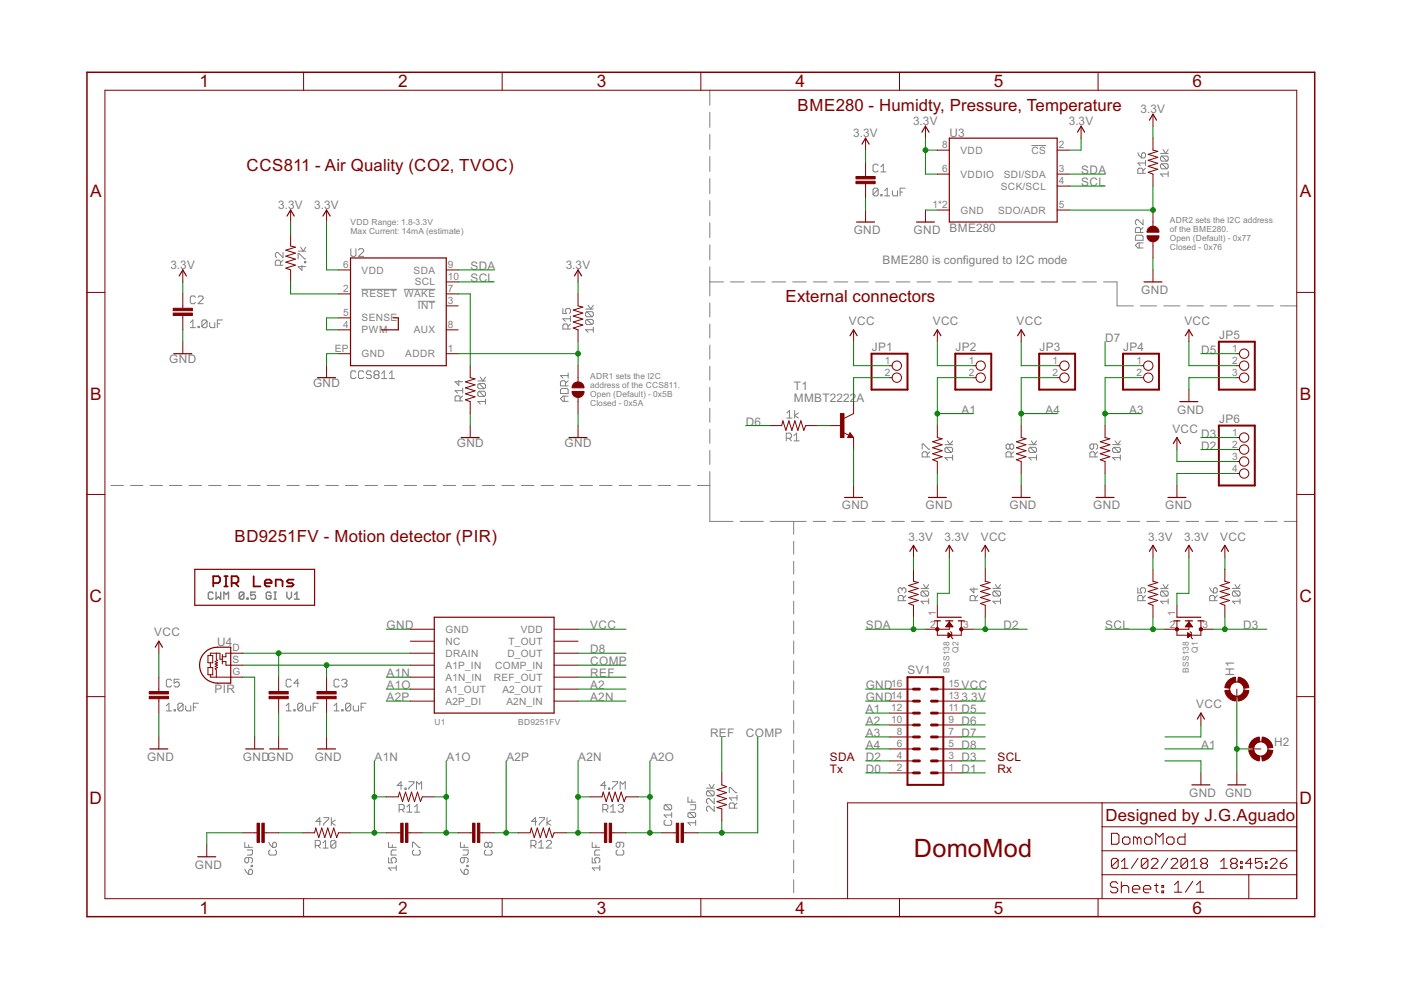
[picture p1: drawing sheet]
<svg xmlns="http://www.w3.org/2000/svg" width="297mm" height="210mm" viewBox="0 0 297 210" stroke-linecap="round" stroke-linejoin="round" font-family="sans-serif">
<g fill="none" stroke="#808080" stroke-width=".21">
<path d="M150.5 19.1v3.2M150.5 23.8v3.2M150.5 28.5v3.2M150.5 33.2v3.2M150.5 37.9v3.1M186.2 35.1l-.3-.3h-.5l-.3 .3v1.1l.3 .2h.5l.3-.2M186.8 36.4h1M186.8 35.4l.5-.6v1.6M191.9 39.9h-1.1v1.6M218.7 30.9h3.1M241.2 32.4l.3 .5 .5 .6M242 32.7l.3-.3h.3l.3 .3v.5l-.3 .3h-.6z"/>
<path d="M242.3 36.7v-.8l-.3-.2h-.5l-.3 .2v.8h1.7M242.9 35.7l-.6 .5M242.9 34.6h-1.7l.6 .5M242.9 34v1.1M246.1 32.5h1.6M246.3 33.1h1.1l.3 .2v.6l-.3 .3M246.3 34.7h1.1l.3 .3v.5l-.3 .3M246.3 34.7l-.2 .3v.5l.2 .3h1.1M246.3 33.1l-.2 .2v.6l.2 .3h1.1M246.3 34.7l1.1 1.1M246.3 33.1l1.1 1.1M246.6 31.7l.5 .8 .6-.8"/>
<path d="M247.7 36.9h-1.6l.5 .5M247.7 36.3v1.1M59.5 56.2v-.8l-.3-.2h-.5l-.3 .2v.8h1.6M60 53.5v1.1l-1.1-1.1h-.2l-.3 .3v.5l.3 .3M60 55.2l-.5 .5M63.2 54.9v-1.1h.3l1.1 1.1h.2M63.2 53.3h1.6M63.8 52.4l.5 .9 .5-.9M64 56.3v1l-.8-.8h1.6M64.6 55.4h.2v.3h-.2zM74.4 52.7v1.4l.3 .3h.5l.3-.3v-1.4M76 53l.3-.3h.5l.3 .3v.3l-1.1 1.1h1.1"/>
<path d="M150.5 42.5v3.2M150.5 47.2v3.2M150.5 51.9v3.2M150.5 56.6v6.1M150.5 59.8h2.9M154.9 59.8h2.9M159.3 59.8h2.9M163.7 59.8h2.9M168.1 59.8h2.9M172.4 59.8h2.9M176.8 59.8h2.9M181.2 59.8h2.9"/>
<path d="M185.6 59.8h2.9M186.2 40.2l-.3-.3h-.5l-.3 .3v1.1M186.2 40.2v1.1l-.3 .2h-.5l-.3-.2M186.2 40.2l-1.1 1.1M186.8 41.3h.2v.2h-.2zM187.6 41.5h1M187.6 40.4l.5-.5v1.6M189.2 40.4v.9l.3 .2h.8v-1.1M190 59.8h2.9M190.8 40.7h.6M194.4 59.8h2.9M198.8 59.8h2.9"/>
<path d="M203.2 59.8h2.9M207.6 59.8h2.9M212 59.8h2.9M216.4 59.8h2.9M220.8 59.8h2.9M225.2 59.8h2.8M229.6 59.8h2.9M234 59.8h2.8v5.1h3.5M240.7 50.1l.3-.2h1.1l.3 .2v.8h-1.7zM241.5 51.5v1.1M241.8 49.3v-.8l-.3-.3h-.5l-.3 .3v.8h1.7M242.4 46.6v1.1l-1.1-1.1h-.3l-.3 .3v.5l.3 .3"/>
<path d="M242.4 51.5h-1.1l-.6 .5 .6 .6h1.1M242.4 48.2l-.6 .6M40.3 68.4l.6-.6v1.7M40.3 69.5h1.1M41.4 63l-.2-.2h-.6l-.3 .2v1.1l.3 .3h.6l.2-.3M42 69.2h.3v.3h-.3zM42 63l.3-.2h.5l.3 .2v.3l-1.1 1.1h1.1M43.9 68.1v1.1l-.3 .3h-.5l-.3-.3M43.9 68.1l-.3-.3h-.5l-.3 .3v1.1M43.9 68.1l-1.1 1.1M44.4 68.4v.8l.3 .3h.8v-1.1M46.1 68.6h.5"/>
<path d="M47.2 67.8h-1.1v1.7M75.5 78.9l-.3-.3h-.5l-.3 .3v1.1l.3 .3h.5l.3-.3M76.6 61.3h7.6M77.1 78.9l-.3-.3h-.5l-.3 .3v1.1l.3 .3h.5l.3-.3M78.7 78.9l-.2-.3h-.6l-.2 .3v.3l.2 .2h.6l.2 .3v.3l-.2 .3h-.6l-.2-.3M79.6 79.4l-.3-.2v-.3l.3-.3h.5l.3 .3v.3l-.3 .2M79.6 79.4l-.3 .3v.3l.3 .3h.5l.3-.3v-.3l-.3-.3M79.6 79.4h.5M80.9 79.2l.6-.6v1.7M82.6 79.2l.5-.6v1.7M85.6 61.3h6.7M88.6 63.9h3.7"/>
<path d="M101.8 80l.6 .8 .5-.8M119.3 65.4v1.1h.8l-.2-.5v-.3l.2-.3h.6l.3 .3v.5l-.3 .3M120.4 69.8v-.8l-.3-.3h-.5l-.3 .3v.8h1.7M120.5 79.1v1.1M120.5 79.6h-1.7l.6 .6M121 68.7l-.6 .5M121 67.6h-1.7l.6 .5M121 67v1.1M124.2 65.5h1.6M124.4 66.1h1.1l.3 .3v.5l-.3 .3M124.4 67.7h1.1l.3 .3v.5l-.3 .3M124.4 67.7l-.2 .3v.5l.2 .3h1.1"/>
<path d="M124.4 66.1l-.2 .3v.5l.2 .3h1.1M124.4 67.7l1.1 1.1M124.4 66.1l1.1 1.1M124.7 64.7l.5 .8 .6-.8M125.8 69.9h-1.6l.5 .5M125.8 69.4v1M150.5 64.2v3M150.5 68.7v3M150.5 73.2v2.9M150.5 77.6v3M241.8 64.9h3.4M246.7 64.9h3.5"/>
<path d="M251.7 64.9h3.4M256.6 64.9h3.5M261.6 64.9h3.4M266.5 64.9h3.5M271.5 64.9h3.4M80.9 80.3h1.1M82.6 80.3h1.1M97.3 80.6v1.1l-.8-.8h1.6M97.6 85v-.8l-.3-.3h-.5l-.3 .3v.8h1.6M98.1 83.9l-.5 .6M98.1 82.8h-1.6l.5 .6M98.1 82.3v1.1"/>
<path d="M101.3 80.8h1.6M101.6 81.3h1.1l.2 .3v.5l-.2 .3M101.6 83h1.1l.2 .2v.6l-.2 .3M101.6 83l-.3 .2v.6l.3 .3h1.1M101.6 81.3l-.3 .3v.5l.3 .3h1.1M101.6 83l1.1 1.1M101.6 81.3l1.1 1.1M102.9 85.1h-1.6l.5 .6M102.9 84.6v1.1M119.1 82.4h1.1l.3 .2v.8h-1.7v-.8zM119.6 84v1.1M119.9 81.8v-.8l-.3-.3h-.5l-.3 .3v.8h1.7"/>
<path d="M120.5 84h-1.1l-.6 .5 .6 .6h1.1M120.5 80.7l-.6 .6M150.5 100v10.6h4.9M150.5 82.1v3M150.5 86.6v2.9M150.5 91v3M150.5 95.5v3M166.7 92.9h.8l.3-.3v-.5l-.3-.3h-.8v1.7M166.8 87.5l.6-.5v1.6M166.8 88.6h1.1M167.3 92.9l.5 .6M168.3 92.4l.6-.6v1.7"/>
<path d="M168.3 93.5h1.1M168.5 87v1.6M169.3 87.5l-.8 .6 .8 .5M195.5 95.2v-1.1h.3l1.1 1.1h.2M196.6 96.9v-.8l-.3-.3h-.5l-.3 .3v.8h1.6M197.1 95.8l-.5 .5M200.3 94.3h1.7M200.6 94.8h1.1l.3 .3v.6l-.3 .2M200.6 94.8l-.3 .3v.6l.3 .2h1.1M200.6 94.8l1.1 1.1M200.9 93.5l.5 .8 .6-.8M202 97h-1.7l.6 .6"/>
<path d="M202 96.5v1.1M214.1 94.4l-.3-.3h-.2l-.3 .3v.6l.3 .2h.2l.3-.2M214.1 94.4l.3-.3h.3l.2 .3v.6l-.2 .2h-.3l-.3-.2M214.1 94.4v.6M214.4 96.9v-.8l-.3-.3h-.5l-.3 .3v.8h1.6M214.9 95.8l-.5 .5M218.1 94.3h1.7M218.4 94.8l-.3 .3v.6l.3 .2h1.1M218.4 94.8h1.1l.3 .3v.6l-.3 .2M218.4 94.8l1.1 1.1M218.7 93.5l.5 .8 .6-.8M219.8 97h-1.7l.6 .6"/>
<path d="M219.8 96.5v1.1M231.9 94.1v.9l-.3 .2h-.2l-.3-.2v-.6l.3-.3h1l.3 .3v.6l-.3 .2M232.2 96.9v-.8l-.3-.3h-.5l-.3 .3v.8h1.6M232.7 95.8l-.5 .5M235.9 94.3h1.6M236.2 94.8l-.3 .3v.6l.3 .2h1.1M236.2 94.8h1.1l.2 .3v.6l-.2 .2M236.2 94.8l1.1 1.1M236.4 93.5l.6 .8 .5-.8M237.5 97h-1.6l.5 .6M237.5 96.5v1.1M23.5 102.9h2.7"/>
<path d="M27.7 102.9h2.6M31.8 102.9h2.7M35.9 102.9h2.7M40.1 102.9h2.6M44.2 102.9h2.7M48.4 102.9h2.6M52.5 102.9h2.7M56.7 102.9h2.6M60.8 102.9h2.7M65 102.9h2.6M69.1 102.9h2.7M73.3 102.9h2.6"/>
<path d="M77.4 102.9h2.6M81.5 102.9h2.7M85.7 102.9h2.6M89.8 102.9h2.7M94 102.9h2.6M98.1 102.9h2.7M102.3 102.9h2.6M106.4 102.9h2.7M110.6 102.9h2.6M114.7 102.9h2.6M118.8 102.9h2.7M123 102.9h2.6"/>
<path d="M127.1 102.9h2.7M131.3 102.9h2.6M135.4 102.9h2.7M139.6 102.9h2.6M143.7 102.9h2.6M147.8 102.9h2.7M156.9 110.6h4.9M163.3 110.6h7.6M168.3 110.6v2.7M168.3 114.8v2.7M168.3 119v2.7M172.4 110.6h2.7"/>
<path d="M176.6 110.6h2.7M180.7 110.6h2.7M184.9 110.6h2.7M189.1 110.6h2.6M193.2 110.6h2.7M197.4 110.6h2.6M201.5 110.6h2.7M205.7 110.6h2.7M209.9 110.6h2.6M214 110.6h2.7M218.2 110.6h2.7M222.4 110.6h2.6"/>
<path d="M226.5 110.6h2.7M230.7 110.6h2.6M234.8 110.6h2.7M239 110.6h2.7M243.1 110.6h2.7M247.3 110.6h2.7M251.5 110.6h2.6M255.6 110.6h2.7M259.8 110.6h2.6M263.9 110.6h2.7M268.1 110.6h2.7M272.3 110.6h2.6"/>
<path d="M168.3 123.2v2.7M168.3 127.4v2.8M168.3 131.7v2.7M168.3 135.9v2.7M191.3 124.9l-.3-.3h-.3l-.3 .3v.5l.3 .3M191.3 124.9l.2-.3h.3l.3 .3v.5l-.3 .3M191.3 124.9v.3M191.5 127.4v-.9l-.2-.2h-.6l-.3 .2v.9h1.7M192.1 126.3l-.6 .5M195.3 124.8h1.6M195.5 125.3h1.1l.3 .3v.5l-.3 .3M195.5 125.3l-.2 .3v.5l.2 .3h1.1"/>
<path d="M195.5 125.3l1.1 1.1M195.8 124l.5 .8 .6-.8M196.9 127.5h-1.6l.5 .5M196.9 127v1M206.5 124.6v1.1l-.8-.8h1.6M206.8 127.4v-.9l-.3-.2h-.5l-.3 .2v.9h1.6M207.3 126.3l-.5 .5M210.5 124.8h1.6M210.8 125.3l-.3 .3v.5l.3 .3h1.1M210.8 125.3h1.1l.2 .3v.5l-.2 .3M210.8 125.3l1.1 1.1M211.1 124l.5 .8 .5-.8"/>
<path d="M212.1 127.5h-1.6l.6 .5M212.1 127v1M241.2 124.6v1.1h.8l-.2-.8 .2-.3h.6l.3 .3v.5l-.3 .3M242.3 127.4v-.9l-.3-.2h-.5l-.3 .2v.9h1.7M242.9 126.3l-.6 .5M246.1 124.8h1.6M246.3 125.3h1.1l.3 .3v.5l-.3 .3M246.3 125.3l-.2 .3v.5l.2 .3h1.1M246.3 125.3l1.1 1.1M246.6 124l.5 .8 .6-.8M247.7 127v1M247.7 127.5h-1.6l.5 .5"/>
<path d="M256.5 124.6l.2 .6 .6 .5M257.3 124.9l.3-.3h.2l.3 .3v.5l-.3 .3h-.5zM257.6 127.4v-.9l-.3-.2h-.6l-.2 .2v.9h1.6M258.1 126.3l-.5 .5M261.3 124.8h1.6M261.6 125.3l-.3 .3v.5l.3 .3h1.1M261.6 125.3h1.1l.2 .3v.5l-.2 .3M261.6 125.3l1.1 1.1M261.8 124l.6 .8 .5-.8M262.9 127.5h-1.6l.5 .5M262.9 127v1M35.3 150.7h1.1"/>
<path d="M35.3 149.6l.5-.5v1.6M36.4 144.3l-.3-.3h-.6l-.2 .3v1.1l.2 .2h.6l.3-.2M36.9 150.5h.3v.2h-.3zM38 144h-1.1v.8l.5-.2h.3l.3 .2v.6l-.3 .2h-.5l-.3-.2M38.8 149.4v1.1l-.3 .2h-.5l-.3-.2M38.8 149.4l-.3-.3h-.5l-.3 .3v1.1M38.8 149.4l-1.1 1.1M39.4 149.6v.9l.2 .2h.8v-1.1M41 149.9h.6M42.1 149.1h-1.1v1.6M60.7 150.7h1M60.7 149.6l.5-.5v1.6"/>
<path d="M61.7 144.3l-.2-.3h-.6l-.2 .3v1.1l.2 .2h.6l.2-.2M62.3 150.5h.3v.2h-.3zM63.4 144.8h-1.1l.8-.8v1.6M64.2 149.4v1.1l-.3 .2h-.5l-.3-.2M64.2 149.4l-.3-.3h-.5l-.3 .3v1.1M64.2 149.4l-1.1 1.1M64.8 149.6v.9l.2 .2h.8v-1.1M66.4 149.9h.6M67.5 149.1h-1.1v1.6M70.8 149.6l.6-.5v1.6M70.8 150.7h1.1M71.9 144.3l-.3-.3h-.5l-.3 .3v1.1l.3 .2h.5l.3-.2"/>
<path d="M72.5 150.5h.2v.2h-.2zM72.5 144.3l.2-.3h.6l.3 .3v.3l-.3 .2M73 144.8h.3M73.3 144.8l.3 .3v.3l-.3 .2h-.6l-.2-.2M74.4 149.4v1.1l-.3 .2h-.5l-.3-.2M74.4 149.4l-.3-.3h-.5l-.3 .3v1.1M74.4 149.4l-1.1 1.1M74.9 149.6v.9l.3 .2h.8v-1.1M76.6 149.9h.5M77.6 149.1h-1v1.6M168.3 140.1v2.7M168.3 144.3v2.7"/>
<path d="M168.3 148.5v2.8M168.3 152.8v2.7M168.3 157v2.7M51.9 178.6v1.1h1.6M52.7 179.1v.6M57 178.6l.8 1.1M58.1 178.6h.2l.3 .3v.5l-.3 .3h-.5v-.8zM66.8 179.3h.9l.2-.3v-.5l-.2-.3h-.9v1.6M67.4 179.3l.5 .5M68.1 174.2h-1.1l.8-.8v1.6M68.5 178.7l.5-.5v1.6M68.5 179.8h1.1"/>
<path d="M68.6 173.4h1.1v.2l-1.1 1.1v.3M70.3 173.4v1.6M71.1 173.9l-.8 .5 .8 .6M71.2 178.5v1l-.3 .3h-.5l-.3-.3M71.2 178.5l-.3-.3h-.5l-.3 .3v1M71.2 178.5l-1.1 1M82.4 178.6v1.1h1.6M83.2 179.1v.6M84.6 171.6h.8l.3-.2v-.6l-.3-.2h-.8v1.6M85.2 171.6l.5 .6M85.3 166.5h-1.1l.8-.8v1.7M85.9 167.1h.2v.3h-.2z"/>
<path d="M86.3 171.1l.5-.5v1.6M86.3 172.2h1.1M86.7 165.7h1.1v.3l-1.1 1.1v.3M87.5 179.7v-1.1h.2l1.1 1.1h.3M87.9 172.2h1.1M87.9 171.1l.5-.5v1.6M88.3 167.4v-1.7l.6 .6 .5-.6v1.7M97.6 178.6v1.1h1.7M98.4 179.1v.6M103.5 178.9l-.3-.3h-.2l-.3 .3v.5l.3 .3h.2l.3-.3M103.5 178.9l.3-.3h.3l.2 .3v.5l-.2 .3h-.3l-.3-.3M103.5 178.9v.5"/>
<path d="M112.6 179.3h.8l.2-.3v-.5l-.2-.3h-.8v1.6M113.1 179.3l.5 .5M113.8 174.2h-1.1l.8-.8v1.6M114.2 179.8h1.1M114.2 178.7l.5-.5v1.6M114.3 173.4h1.1v.2l-1.1 1.1v.3M115.8 178.5l.3-.3h.5l.3 .3v.2l-1.1 1.1h1.1M116 173.4v1.6M116.8 173.9l-.8 .5 .8 .6M125.6 178.6v1.1h1.6M126.4 179.1v.6M127.8 171.6h.8l.3-.2v-.6l-.3-.2h-.8v1.6"/>
<path d="M128.3 171.6l.6 .6M128.5 166.5h-1.1l.8-.8v1.7M129 167.1h.3v.3h-.3zM129.4 172.2h1.1M129.4 171.1l.6-.5v1.6M129.8 165.7h1.1v.3l-1.1 1.1v.3M131.1 170.8l.2-.2h.6l.3 .2v.3l-.3 .3M131.4 178.6v.8l-.2 .3h-.3l-.3-.3v-.5l.3-.3h1.1l.2 .3v.5l-.2 .3M131.5 167.4v-1.7l.5 .6 .6-.6v1.7M131.6 171.4h.3M131.9 171.4l.3 .2v.3l-.3 .3h-.6l-.2-.3M141.1 170.6l-.3 .3v.5l.3 .3h1.1"/>
<path d="M141.1 170.6h1.1l.2 .3v.5l-.2 .3M141.1 173.9l-.3 .3v.5l.3 .3h1.1l.2-.3v-.5l-.2-.3M141.1 170.6l1.1 1.1M142.4 172.3v1M142.4 172.8h-1.6l.5 .5M145.9 169v1.1h1.6M146.1 172.3h1.1l.3 .2v.6l-.3 .2M146.1 172.3l-.2 .2v.6l.2 .2h1.1M146.1 172.3l1.1 1M146.4 170.6h1.1v.8l-.3 .3h-.8M146.7 169.5v.6M147.5 174.4h-1.6l.5 .6"/>
<path d="M147.5 173.9v1.1M149.8 167.1h1.6M150.1 167.7h1.1l.2 .2v.6l-.2 .2M150.1 167.7l-.3 .2v.6l.3 .2h1.1M150.1 167.7l1.1 1M150.3 166.3l.6 .8 .5-.8M151.4 169.3v1.1l-1.1-1.1h-.2l-.3 .3v.5l.3 .3M151.4 170.9v1.1l-1.1-1.1h-.2l-.3 .3v.5l.3 .3M154.6 168.1v-1.1h.3l1.1 1.1h.3M155.7 171.3v-.8l-.3-.3h-.5l-.3 .3v.8h1.7M156.3 170.2l-.6 .6M156.3 169.2h-1.7l.6 .5"/>
<path d="M156.3 168.6v1.1M168.3 161.2v2.7M168.3 165.4v2.8M168.3 169.7v2.7M168.3 173.9v2.7M168.3 178.1v2.7M51.9 184.3l.3 .5 .5 .6M52.5 180.2h1v.8l-.2 .3h-.8M52.7 181.8v.9l-.2 .2h-.3l-.3-.2v-.6l.3-.3h1.1l.2 .3v.6l-.2 .2M53 184.3h.3l.2 .3v.5l-.2 .3h-.6v-.8zM53.3 183.5h.2v.2h-.2zM57.3 180.2l-.3 .3v.5l.3 .3h1l.3-.3v-.5l-.3-.3"/>
<path d="M82.4 181.8v1.1h.8l-.3-.5v-.3l.3-.3h.5l.3 .3v.6l-.3 .2M84 180.2h-.8l-.3 .3v.8h1.1M84 184h-1.6l.5 .6M84 183.5v1.1M87.7 180.2l-.2 .3v.5l.2 .3h1.1l.3-.3v-.5l-.3-.3M97.6 184.3l.8 1.1M98.1 180.2h1.2v.8l-.3 .3h-.9M98.4 184.6l.3-.3h.3l.3 .3v.5l-.3 .3h-.6zM98.4 181.8v.9l-.3 .2h-.2l-.3-.2v-.6l.3-.3h1.1l.3 .3v.6l-.3 .2M99 183.5h.3v.2h-.3zM103 180.2l-.3 .3v.5l.3 .3h1.1l.2-.3v-.5l-.2-.3M125.6 181.8v1.1h.8l-.3-.5v-.3l.3-.3h.5l.3 .3v.6l-.3 .2"/>
<path d="M127.2 180.2h-.8l-.3 .3v.8h1.1M127.2 184h-1.6l.5 .6M127.2 183.5v1.1M130.9 180.2l-.3 .3v.5l.3 .3h1.1l.2-.3v-.5l-.2-.3M168.3 182.3v2.8M168.3 186.5v2.8"/>
</g>
<g fill="none" stroke="#808080" stroke-width=".3">
<path d="M45.2 125.8l-.3-.3h-.5l-.2 .3v1l.2 .2h.5l.3-.2M45.8 125.5v1.5l.5-.4 .5 .4v-1.5M47.5 127v-1.5l.4 .5 .6-.5v1.5M51.7 125.8l-.2-.3h-.5l-.3 .3v1M51.7 125.8v1l-.2 .2h-.5l-.3-.2M51.7 125.8l-1 1M52.4 126.8h.2v.2h-.2zM54.2 125.5h-1v.8l.7-.3 .3 .3v.5l-.3 .2h-.5l-.2-.2M57.4 125.8l-.2-.3h-.5l-.2 .3v1l.2 .2h.5l.2-.2v-.5h-.5M58.1 125.5h.5M58.1 127h.5M58.3 125.5v1.5"/>
<path d="M60.8 125.5v1.1l.5 .4 .5-.4v-1.1M62.4 127h1.1M62.4 126l.5-.5v1.5"/>
</g>
<g fill="none" stroke="#800000" stroke-width=".21">
<path d="M22.2 19.1h252.7v171.4h-252.7zM64.4 15.3v3.8M106.5 15.3v3.8M148.6 15.3v3.8M190.7 15.3v3.8M232.8 15.3v3.8M183.5 29.3v2.5M183.5 34.4v3M183.5 38.9v3.1M196.2 26.8v2.5M198.7 31.8h2.6M198.7 36.9h2.6"/>
<path d="M224.1 31.8h2.6M224.1 36.9h2.6M224.1 39.5h2.6M229.2 26.8v2.5M244.5 24.2v2.6M244.5 29.3v2.5l1 .3-2.1 .6 2.1 .7-2.1 .6 2.1 .6-2.1 .7 2.1 .6-2.1 .6 1.1 .4v2.6M38.8 57.2v2.6M61.6 44.5v2.6M61.6 49.6v2.6l1 .2-2 .6 2 .7-2 .6 2 .6-2 .7 2 .6-2 .7 1 .3v2.6M69.2 44.5v2.6M71.8 57.2h2.5M94.6 59.8h2.6"/>
<path d="M94.6 57.2h2.6M122.6 57.2v2.6M183.5 44.5v2.6M196.2 44.5v2.6M198.7 44.5h2.6M224.1 44.5h2.6M244.5 44.5v3.5M244.5 51.3v3.4M244.5 57.2v2.6M18.4 62h3.8M38.8 62.3v3.1M38.8 66.9v3"/>
<path d="M38.8 72.5v2.5M69.2 77.5v2.6M71.8 62.3h2.5M71.8 75h2.5M71.8 69.9h2.5M71.8 67.4h2.5M94.6 64.9h2.6M94.6 62.3h2.6M94.6 75h2.6M94.6 69.9h2.6M99.7 77.5v2.6l1 .2-2 .7 2 .6-2 .6 2 .7-2 .6 2 .6-2 .7 1 .4v2.5M122.6 62.3v2.6l1 .2-2.1 .6 2.1 .7-2.1 .6 2.1 .6-2.1 .7 2.1 .6-2.1 .7 1.1 .3v2.6"/>
<path d="M122.6 77.5v3.5M181 69.9v2.6M188.6 77.5h.5M198.7 69.9v2.6M206.4 77.5h.5M216.5 69.9v2.6M224.1 77.5h.6M241.9 77.5h.6M252.1 69.9v2.6M262.2 75h.6M262.2 77.5h.6M274.9 62h3.8"/>
<path d="M99.7 90.2v2.6M122.6 84.3v3.4M122.6 90.2v2.6M163.2 90.2h2.5l.3-1 .6 2 .7-2 .6 2 .6-2 .7 2 .6-2 .6 2 .4-1h2.6M175.9 90.2h2.5M178.7 91.7l1.3 .6M180.2 91.8l.8 1h-1.3zM181 85.2v2.5l-2.1 1M181 92.8v2.5M188.6 80.1h.5M198.7 90.2v2.6l1 .2-2 .7 2 .6-2 .6 2 .7-2 .6 2 .6-2 .7 1 .4v2.5M206.4 80.1h.5"/>
<path d="M216.5 90.2v2.6l1 .2-2 .7 2 .6-2 .6 2 .7-2 .6 2 .6-2 .7 1 .4v2.5M224.1 80.1h.6M234.3 90.2v2.6l1 .2-2 .7 2 .6-2 .6 2 .7-2 .6 2 .6-2 .7 1 .4v2.5M241.9 80.1h.6M249.5 92.8v2.5M252.1 82.6v2.6M262.2 92.8h.6M262.2 80.1h.6M262.2 95.3h.6M262.2 97.9h.6M18.4 104.8h3.8M181 102.9v2.6"/>
<path d="M193.7 115.6v2.6M198.7 102.9v2.6M201.3 115.6v2.6M208.9 115.6v2.6M216.5 102.9v2.6M234.3 102.9v2.6M244.5 115.6v2.6M249.5 102.9v2.6M252.1 115.6v2.6M259.7 115.6v2.6M262.2 100.4h.6M274.9 104.8h3.8"/>
<path d="M33.7 136v2.5M44.1 139h1v1.5h-1zM44.6 139v-.5h2v1.3h.5M45.9 138.5v1.3l.2 .2-.5 .3 .5 .2-.5 .3 .5 .2-.5 .3 .5 .2-.5 .3 .3 .2v1.6M47.1 138.7v2.1M51.5 138.5h-3.6v.8h-.8M87 133.4h5.1M87 138.5h5.1M87 136h5.1M117.5 133.4h5.1M117.5 138.5h5.1M117.5 136h5.1"/>
<path d="M193.7 120.7v2.6l1 .2-2 .6 2 .7-2 .6 2 .6-2 .7 2 .6-2 .7 1 .3v2.6M198.7 131.6v3.1h5.1v-3.1M198.7 128.3v2.6M200.6 132.8h1.4M200.7 132.7h1.2M200.7 132.6h1.1M200.8 132.5h.9M200.9 132.4h.7M201 135.1h.1M201 135h.3M201 134.9h.5M201 134.8h.7"/>
<path d="M201 134.6h.7M201 134.5h.6M201 134.4h.4M201 134.3h.2M201 132.2h.5M201 134.2l.8 .5-.8 .5zM201.1 132.1h.4M201.2 132h.2M201.3 131.6v1.8h-5.1M201.3 131.9l.7 1h-1.5zM201.5 133.9l.3 .3v1l.2 .2M203.8 133.4h2.6"/>
<path d="M208.9 120.7v2.6l1 .2-2 .6 2 .7-2 .6 2 .6-2 .7 2 .6-2 .7 1 .3v2.6M244.5 120.7v2.6l1 .2-2.1 .6 2.1 .7-2.1 .6 2.1 .6-2.1 .7 2.1 .6-2.1 .7 1.1 .3v2.6M249.5 128.3v2.6M249.5 131.6v3.1h5.1v-3.1M251.4 132.8h1.4M251.4 132.7h1.3M251.5 132.6h1.1M251.6 132.5h.9M251.7 132.4h.7M251.8 134.2l.8 .5-.8 .5zM251.8 135.1h.1M251.8 135h.3"/>
<path d="M251.8 134.9h.5M251.8 134.8h.7M251.8 134.6h.7M251.8 134.5h.5M251.8 134.4h.4M251.8 134.3h.2M251.8 132.2h.5M251.9 132.1h.3M252 132h.2M252.1 131.6v1.8h-5.1M252.1 131.9l.7 1h-1.5zM252.3 133.9l.3 .3v1l.2 .2"/>
<path d="M254.6 133.4h2.6M259.7 120.7v2.6l1 .2-2 .6 2 .7-2 .6 2 .6-2 .7 2 .6-2 .7 1 .3v2.6M18.4 147.7h3.8M33.7 143.6v3M33.7 148.1v3.1M33.7 156.3v2.5M44.1 141.5h1v1.6h-1zM44.6 143.1v.5h6.9M44.6 140.5v1M47.1 140.3h.8v.7h3.6M54 156.3v2.5M59.1 143.6v3"/>
<path d="M59.1 148.1v3.1M59.1 156.3v2.5M69.2 143.6v3M69.2 148.1v3.1M69.2 156.3v2.5M87 148.7h5.1M87 146.1h5.1M87 141h5.1M87 143.6h5.1M117.5 148.7h5.1M117.5 146.1h5.1M117.5 141h5.1"/>
<path d="M117.5 143.6h5.1M188.6 158.8h5.1M188.6 156.3h5.1M188.6 153.7h5.1M188.6 151.2h5.1M188.6 148.7h5.1M188.6 146.1h5.1M198.7 158.8h5.1M198.7 156.3h5.1M198.7 153.7h5.1M198.7 151.2h5.1M198.7 148.7h5.1"/>
<path d="M198.7 146.1h5.1M254.6 151.2v2.5M262.2 146.1v2.6M264.8 158.8h2.5M274.9 147.7h3.8M43.8 179.1v2.6M51.5 176.6h3M56 176.6h3.1M64.2 176.6h2.5l.3-1 .6 2 .6-2 .7 2 .6-2 .6 2 .7-2 .6 2 .4-1h2.5M81.9 176.6h3.1M81.9 169h2.6l.2-1.1 .6 2.1 .7-2.1 .6 2.1 .6-2.1 .7 2.1 .6-2.1 .7 2.1 .3-1h2.6M86.5 176.6h3"/>
<path d="M97.2 176.6h3M101.7 176.6h3.1M109.9 176.6h2.5l.2-1 .7 2 .6-2 .7 2 .6-2 .6 2 .7-2 .6 2 .4-1h2.5M125.1 176.6h3M125.1 169h2.5l.3-1.1 .6 2.1 .7-2.1 .6 2.1 .6-2.1 .7 2.1 .6-2.1 .6 2.1 .4-1h2.6M129.7 176.6h3M140.3 176.6h3.1M144.9 176.6h3.1M153 163.9v2.5l1.1 .4-2.1 .6 2.1 .7-2.1 .6 2.1 .6-2.1 .7 2.1 .6-2.1 .6 1 .3v2.5M188.6 163.9h5.1M188.6 161.3h5.1M198.7 163.9h5.1"/>
<path d="M198.7 161.3h5.1M233.7 170.2v20.3M233.7 175.3h41.2M235.7 176.7h1.1l.4 .4v1.5l-.4 .4h-1.1zM238 177.8l.4-.3h.8l.4 .3v.8l-.4 .4h-.8l-.4-.4zM241.1 177.8l-.4-.3h-.4v1.5M241.1 177.8v1.2M241.1 177.8l.4-.3 .4 .3v1.2M242.7 177.8l.4-.3h.8l.3 .3v.8l-.3 .4h-.8l-.4-.4zM245 179v-2.3l.8 .8 .8-.8v2.3M247.4 177.8l.4-.3h.7l.4 .3v.8l-.4 .4h-.7l-.4-.4zM251.2 176.7v2.3h-1.1l-.4-.4v-.8l.4-.3h1.1"/>
<path d="M254.6 163.9v2.5M262.2 163.9v2.5M274.9 170.2h-95.2v20.3M64.4 190.5v3.9M106.5 190.5v3.9M148.6 190.5v3.9M190.7 190.5v3.9M232.8 190.5v3.9M233.7 185.5h41.2M233.7 180.4h41.2M237 187.3l-.4-.3h-.8l-.4 .3v.4l.4 .4h.8l.4 .4v.4l-.4 .4h-.8l-.4-.4M237.1 182.4l-.4-.4h-.7l-.4 .4v1.3"/>
<path d="M237.1 182.4v1.3l-.4 .4h-.7l-.4-.4M237.1 182.4l-1.5 1.3M237.7 187v2.3M237.7 188.1l.4-.4h.8l.4 .4v1.2M237.8 184.1h1.4M237.8 182.7l.7-.7v2.1M240.1 188.5h1.6v-.4l-.4-.4h-.8l-.4 .4v.8l.4 .4h.8M241.3 182l-1.4 2.1M242.4 188.5h1.6v-.4l-.4-.4h-.8l-.4 .4v.8l.4 .4h.8M243.4 182.4l-.4-.4h-.7l-.3 .4v1.3M243.4 182.4v1.3l-.4 .4h-.7l-.3-.4M243.4 182.4l-1.4 1.3"/>
<path d="M244.1 182.4l.3-.4h.7l.4 .4v.3l-1.4 1.4h1.4M244.8 187.7h.8M245.2 187.3v1.6l.4 .4M246.3 187.7h.4v.4h-.4zM246.3 188.9h.4v.4h-.4zM247.6 182l-1.4 2.1M248.3 182.4l.3-.4h.7l.4 .4v.3l-1.4 1.4h1.4M249 187.6l.8-.8v2.4M249 189.2h1.6M251.8 182.4l-.4-.4h-.7l-.3 .4v1.3M251.8 182.4v1.3l-.4 .4h-.7l-.3-.4M251.8 182.4l-1.4 1.3"/>
<path d="M252.5 184.1h1.4M252.5 182.7l.7-.7v2.1M252.9 186.8l-1.6 2.4M253.7 189.2h1.5M253.7 187.6l.8-.8v2.4M255 183l-.4-.3v-.3l.4-.4h.7l.3 .4v.3l-.3 .3M255 183l-.4 .4v.3l.4 .4h.7l.3-.4v-.3l-.3-.4M255 183h.7M258.8 184.1h1.4M258.8 182.7l.7-.7v2.1M261.3 183l-.4-.3v-.3l.4-.4h.7l.3 .4v.3l-.3 .3M261.3 183l-.4 .4v.3l.4 .4h.7l.3-.4v-.3l-.3-.4"/>
<path d="M261.3 183h.7M263 183.7h.4v.4h-.4zM263 182.7h.4v.3h-.4zM264.8 185.5v5M265.5 183h-1.4l1-1v2.1M267.6 182h-1.4v1l.7-.3h.3l.4 .3v.7l-.4 .4h-.7l-.3-.4M268.3 183.7h.3v.4h-.3zM268.3 182.7h.3v.3h-.3zM269.3 182.4l.4-.4h.7l.3 .4v.3l-1.4 1.4h1.4M271.4 183h1.1l.3 .4v.3l-.3 .4h-.7l-.4-.4zM272.8 182l-.7 .4-.7 .6"/>
<circle cx="190.1" cy="77.5" r=".99"/>
<circle cx="207.9" cy="77.5" r=".99"/>
<circle cx="225.7" cy="77.5" r=".99"/>
<circle cx="243.5" cy="77.5" r=".99"/>
<circle cx="263.8" cy="75" r=".99"/>
<circle cx="263.8" cy="77.5" r=".99"/>
<circle cx="190.1" cy="80.1" r=".99"/>
<circle cx="207.9" cy="80.1" r=".99"/>
<circle cx="225.7" cy="80.1" r=".99"/>
<circle cx="243.5" cy="80.1" r=".99"/>
<circle cx="263.8" cy="92.8" r=".99"/>
<circle cx="263.8" cy="95.3" r=".99"/>
<circle cx="263.8" cy="97.9" r=".99"/>
<circle cx="263.8" cy="80.1" r=".99"/>
<circle cx="263.8" cy="100.4" r=".99"/>
<circle cx="262.2" cy="146.1" r="1.52"/>
<circle cx="267.3" cy="158.8" r="1.52"/>
</g>
<path d="M18.4 15.3h260.3v179.1h-260.3z" fill="none" stroke="#800000" stroke-width=".32"/>
<g fill="none" stroke="#800000" stroke-width=".25">
<path d="M182.8 30.6l.7-1.3 .8 1.3M195.5 28l.7-1.2 .8 1.2M201.3 29.3h22.8v17.8h-22.8zM228.5 28l.7-1.2 .8 1.2M243.7 25.5l.8-1.3 .7 1.3M38 58.5l.8-1.3 .7 1.3M60.9 45.8l.7-1.3 .8 1.3M68.5 45.8l.7-1.3 .8 1.3M74.3 54.7h20.3v22.8h-20.3zM121.8 58.5l.8-1.3 .7 1.3M181.6 47.1h3.8M194.3 47.1h3.8"/>
<path d="M242.5 59.8h3.9M36.9 75h3.8M83.4 67.4h1.1v2.5h-3.6M180.2 71.2l.8-1.3 .7 1.3M198 71.2l.7-1.3 .8 1.3M215.8 71.2l.7-1.3 .8 1.3M251.3 71.2l.8-1.3 .7 1.3M67.3 80.1h3.8M97.8 92.8h3.8M120.6 92.8h3.9M180.2 92.3l.1 .2h-.3l.2-.5 .5 .6h-.7M248.8 94l.7-1.2 .8 1.2"/>
<path d="M250.2 85.2h3.8M179.1 105.5h3.8M192.9 116.9l.8-1.3 .7 1.3M196.8 105.5h3.8M200.5 116.9l.8-1.3 .7 1.3M208.1 116.9l.8-1.3 .8 1.3M214.6 105.5h3.8M232.4 105.5h3.8M243.7 116.9l.8-1.3 .7 1.3M247.6 105.5h3.8M251.3 116.9l.8-1.3 .7 1.3M258.9 116.9l.8-1.3 .8 1.3"/>
<path d="M32.9 137.2l.8-1.2 .7 1.2M41.3 120.7h25.4v7.6h-25.4zM43.2 138.5a3.7 3.7 0 0 1 2.9-1.3h2.8v7.6h-2.8a3.8 3.8 0 0 1-3.4-2.2 3.8 3.8 0 0 1 .5-4.1zM92.1 130.9h25.4v20.3h-25.4zM198.1 131.6h1.3M198.7 130.9h5.1M200.5 131.6h1.5M203.2 131.6h1.2M248.9 131.6h1.3M249.5 130.9h5.1M251.3 131.6h1.5M254 131.6h1.2"/>
<path d="M31.8 158.8h3.8M52.1 158.8h3.8M57.2 158.8h3.8M67.3 158.8h3.8M253.9 152.5l.7-1.3 .8 1.3M252.7 166.4h3.8M260.3 166.4h3.8M41.9 181.7h3.8"/>
</g>
<g fill="#800000" stroke="#800000" stroke-width=".21">
<path d="M260.3 144.4l.6-.5 1-.3 .1 1-.8 .4-.5 .9-1-.1 .1-.6z" fill-rule="evenodd"/>
<path d="M259.7 146.4l1-.1 .5 .9 .8 .4-.1 1a2.53 2.53 0 0 1-2.2-2.2z" fill-rule="evenodd"/>
<path d="M262.4 147.6l.9-.4 .5-.9 1 .1a2.54 2.54 0 0 1-2.2 2.2z" fill-rule="evenodd"/>
<path d="M262.6 143.6a2.52 2.52 0 0 1 2.2 2.2l-1 .1-.5-.9-.9-.4z" fill-rule="evenodd"/>
<path d="M267.6 156.3a2.53 2.53 0 0 1 2.3 2.2l-1.1 .1-.4-.9-.9-.4z" fill-rule="evenodd"/>
<path d="M265.3 157.1l.7-.5 1-.3 .1 1-.6 .2a1.4 1.4 0 0 0-.7 1.1l-1-.1z" fill-rule="evenodd"/>
<path d="M264.8 159.1l1-.1 .4 .9 .9 .4-.1 1a2.52 2.52 0 0 1-2.2-2.2z" fill-rule="evenodd"/>
<path d="M268.8 159l1.1 .1a2.53 2.53 0 0 1-2.3 2.2l-.1-1 .9-.4z" fill-rule="evenodd"/>
<path d="M121.7 81.3a1.27 1.27 0 0 1 1.4-.2 1.27 1.27 0 0 1 .7 1.1h-2.5z" fill-rule="evenodd"/>
<path d="M121.3 83h2.5a1.27 1.27 0 0 1-1.2 1.3 1.27 1.27 0 0 1-1.3-1.3z" fill-rule="evenodd"/>
<path d="M243.4 48.5a1.28 1.28 0 0 1 1.4-.5 1.28 1.28 0 0 1 .9 1.2h-2.5z" fill-rule="evenodd"/>
<path d="M243.2 50h2.5a1.27 1.27 0 0 1-1.2 1.3 1.27 1.27 0 0 1-1.3-1.3z" fill-rule="evenodd"/>
<circle cx="249.5" cy="133.4" r=".36"/>
<circle cx="254.6" cy="133.4" r=".36"/>
<circle cx="198.7" cy="133.4" r=".36"/>
<circle cx="203.8" cy="133.4" r=".36"/>
</g>
<path d="M184.8 75h7.6v7.6h-7.6zM202.5 75h7.7v7.6h-7.7zM220.3 75h7.6v7.6h-7.6zM238.1 75h7.6v7.6h-7.6zM258.4 72.5h7.6v10.1h-7.6zM258.4 90.2h7.6v12.7h-7.6zM192.4 143.6h7.6v22.8h-7.6z" fill="none" stroke="#800000" stroke-width=".42"/>
<g fill="none" stroke="#800000" stroke-width=".61">
<path d="M193.7 158.8h1.2M193.7 153.7h1.2M193.7 156.3h1.2M193.7 146.1h1.2M193.7 148.7h1.2M193.7 151.2h1.2M197.5 158.8h1.2M197.5 153.7h1.2M197.5 156.3h1.2M197.5 146.1h1.2M197.5 148.7h1.2M197.5 151.2h1.2"/>
<path d="M193.7 161.3h1.2M193.7 163.9h1.2M197.5 161.3h1.2M197.5 163.9h1.2"/>
</g>
<g fill="#800000" stroke="#800000" stroke-width=".21">
<path d="M36.7 66.4h4.1v.5h-4.1z"/>
<path d="M36.7 65.4h4.1v.5h-4.1z"/>
<path d="M181.5 38.4h4v.5h-4z"/>
<path d="M181.5 37.4h4v.5h-4z"/>
<path d="M178.2 87.7h.7v5.1h-.7z"/>
<path d="M67.2 147.6h4.1v.5h-4.1z"/>
<path d="M67.2 146.6h4.1v.5h-4.1z"/>
<path d="M31.6 147.6h4.1v.5h-4.1z"/>
<path d="M31.6 146.6h4.1v.5h-4.1z"/>
<path d="M54.5 174.5h.5v4.1h-.5z"/>
<path d="M55.5 174.5h.5v4.1h-.5z"/>
<path d="M57 147.6h4.1v.5h-4.1z"/>
<path d="M57 146.6h4.1v.5h-4.1z"/>
<path d="M85 174.5h.5v4.1h-.5z"/>
<path d="M86 174.5h.5v4.1h-.5z"/>
<path d="M100.2 174.5h.5v4.1h-.5z"/>
<path d="M101.2 174.5h.5v4.1h-.5z"/>
<path d="M128.1 174.5h.6v4.1h-.6z"/>
<path d="M129.2 174.5h.5v4.1h-.5z"/>
<path d="M144.4 174.5h.5v4.1h-.5z"/>
<path d="M143.4 174.5h.5v4.1h-.5z"/>
</g>
<path d="M45.2 123.6h1.1l.4-.3v-.8l-.4-.3h-1.1v2.1M47.6 122.2h.7M47.6 124.3h.7M47.9 122.2v2.1M49.1 123.6h1.1l.3-.3v-.8l-.3-.3h-1.1v2.1M49.8 123.6l.7 .7M53.8 122.2v2.1h1.4M56.1 123.6h1.5v-.3l-.4-.4h-.7l-.4 .4v.7l.4 .3h.7M58.5 124.3v-1.4h1l.4 .4v1M62.3 122.9h-1.1l-.4 .4 .4 .3h.7l.4 .4-.4 .3h-1.1" fill="none" stroke="#800000" stroke-width=".38"/>
<g fill="none" stroke="#008000" stroke-width=".21">
<path d="M183.5 31.8v2.6M196.2 31.8h2.5M196.2 29.3v7.6h2.5M226.7 36.9h7.6M226.7 39.5h7.6M229.2 29.3v2.5h-2.5M244.5 26.8v2.5M244.5 39.5v5h-17.8M38.8 59.8v2.5M61.6 47.1v2.5M61.6 59.8v2.5h10.2M69.2 47.1v10.1h2.6"/>
<path d="M97.2 57.2h7.6M97.2 59.8h7.6M122.6 59.8v2.5M183.5 42v2.5M196.2 44.5h2.5M244.5 54.7v2.5M38.8 69.9v2.6M71.8 75h-2.6v2.5M71.8 67.4h-2.6v2.5h2.6M97.2 75h25.4M97.2 62.3h2.5v15.2M122.6 72.5v5"/>
<path d="M181 72.5v5h7.6M198.7 72.5v5h7.7M216.5 72.5v5h7.6M234.3 72.5v5h7.6M252.1 72.5v5h10.1M254.6 75h7.6M99.7 87.7v2.5M122.6 87.7v2.5M158.1 90.2h5.1M173.4 90.2h2.5M181 95.3v7.6M188.6 80.1h-7.6v5.1"/>
<path d="M198.7 87.7h7.7M206.4 80.1h-7.7v10.1M216.5 87.7h7.6M224.1 80.1h-7.6v10.1M234.3 87.7h7.6M241.9 80.1h-7.6v10.1M249.5 95.3v2.6h12.7M254.6 95.3h7.6M254.6 92.8h7.6M262.2 80.1h-10.1v2.5M193.7 118.2v2.5M198.7 100.4v2.5"/>
<path d="M201.3 118.2v7.6h-2.6v2.5M208.9 118.2v2.5M216.5 100.4v2.5M234.3 100.4v2.5M244.5 118.2v2.5M252.1 118.2v7.6h-2.6v2.5M259.7 118.2v2.5M262.2 100.4h-12.7v2.5M33.7 138.5v5.1M51.5 138.5h35.5M59.1 138.5v5.1M81.9 133.4h5.1"/>
<path d="M122.6 133.4h10.1M122.6 138.5h10.1M183.5 133.4h12.7M193.7 130.9v2.5M206.4 133.4h11.4M208.9 130.9v2.5M234.3 133.4h12.7M244.5 130.9v2.5M257.2 133.4h11.4M259.7 130.9v2.5M33.7 151.2v5.1M51.5 143.6h2.5v12.7"/>
<path d="M51.5 141h35.5M59.1 151.2v5.1M69.2 141v2.6M69.2 151.2v5.1M81.9 148.7h5.1M81.9 146.1h5.1M81.9 143.6h5.1M122.6 148.7h10.1M122.6 146.1h10.1M122.6 143.6h10.1M122.6 141h10.1M153 156.3v7.6"/>
<path d="M160.7 156.3v20.3h-12.7M183.5 158.8h5.1M183.5 148.7h5.1M183.5 146.1h5.1M183.5 156.3h5.1M183.5 151.2h5.1M183.5 153.7h5.1M203.8 158.8h5.1M203.8 148.7h5.1M203.8 146.1h5.1M203.8 156.3h5.1M203.8 151.2h5.1"/>
<path d="M203.8 153.7h5.1M247 158.8h10.2M254.6 153.7v2.6h-7.6M262.2 148.7v15.2M262.2 158.8h2.6M51.5 176.6h-7.7v2.5M59.1 176.6h5.1M74.3 176.6h7.6M79.4 161.3v15.3M79.4 169h2.5M89.5 176.6h7.7M92.1 169h2.5"/>
<path d="M94.6 161.3v15.3M104.8 176.6h5.1M107.3 161.3v15.3M120 176.6h5.1M122.6 161.3v15.3M122.6 169h2.5M132.7 176.6h7.6M135.3 169h2.5M137.8 161.3v15.3M153 174v2.6M183.5 161.3h5.1M183.5 163.9h5.1"/>
<path d="M203.8 161.3h5.1M203.8 163.9h5.1M247 161.3h7.6v2.6"/>
</g>
<g fill="#008000" stroke="#008000" stroke-width=".21">
<circle cx="262.2" cy="158.8" r=".51"/>
<circle cx="208.9" cy="133.4" r=".51"/>
<circle cx="259.7" cy="133.4" r=".51"/>
<circle cx="196.2" cy="31.8" r=".51"/>
<circle cx="193.7" cy="133.4" r=".51"/>
<circle cx="244.5" cy="133.4" r=".51"/>
<circle cx="198.7" cy="87.7" r=".51"/>
<circle cx="234.3" cy="87.7" r=".51"/>
<circle cx="216.5" cy="87.7" r=".51"/>
<circle cx="122.6" cy="75" r=".51"/>
<circle cx="244.5" cy="44.5" r=".51"/>
<circle cx="69.2" cy="141" r=".51"/>
<circle cx="59.1" cy="138.5" r=".51"/>
<circle cx="79.4" cy="169" r=".51"/>
<circle cx="79.4" cy="176.6" r=".51"/>
<circle cx="94.6" cy="169" r=".51"/>
<circle cx="94.6" cy="176.6" r=".51"/>
<circle cx="107.3" cy="176.6" r=".51"/>
<circle cx="122.6" cy="176.6" r=".51"/>
<circle cx="122.6" cy="169" r=".51"/>
<circle cx="137.8" cy="176.6" r=".51"/>
<circle cx="137.8" cy="169" r=".51"/>
<circle cx="153" cy="176.6" r=".51"/>
</g>
<text font-size="6" fill="#800000" x="193.8" y="181.7">DomoMod</text>
<g font-size="4.1" fill="#800000">
<text x="42.3" y="18.5">1</text>
<text x="84.4" y="18.5">2</text>
<text x="126.5" y="18.5">3</text>
<text x="168.6" y="18.5">4</text>
<text x="210.7" y="18.5">5</text>
<text x="252.9" y="18.5">6</text>
<text x="19.1" y="41.9">A</text>
<text x="275.6" y="41.9">A</text>
<text x="19.1" y="84.7">B</text>
<text x="275.6" y="84.7">B</text>
<text x="19" y="127.6">C</text>
<text x="275.5" y="127.6">C</text>
<text x="19" y="170.4">D</text>
<text x="275.5" y="170.4">D</text>
<text x="42.3" y="193.7">1</text>
<text x="84.4" y="193.7">2</text>
<text x="126.5" y="193.7">3</text>
<text x="168.6" y="193.7">4</text>
<text x="210.7" y="193.7">5</text>
<text x="252.9" y="193.7">6</text>
</g>
<g font-size="4" fill="#800000">
<text x="169.1" y="23.5">BME280 - Humidty, Pressure, Temperature</text>
<text x="52.3" y="36.2">CCS811 - Air Quality (CO2, TVOC)</text>
<text x="166.6" y="64.1">External connectors</text>
<text x="49.7" y="114.9">BD9251FV - Motion detector (PIR)</text>
<text x="234.4" y="174">Designed by J.G.Aguado</text>
</g>
<g font-size="2.8" fill="#808080">
<text x="241.8" y="24">3.3V</text>
<text x="180.9" y="29">3.3V</text>
<text x="193.6" y="26.5">3.3V</text>
<text x="201.3" y="29">U3</text>
<text x="226.6" y="26.5">3.3V</text>
<text x="229.3" y="36.9">SDA</text>
<text x="229.3" y="39.5">SCL</text>
<text x="59" y="44.3">3.3V</text>
<text x="66.6" y="44.3">3.3V</text>
<text x="181" y="49.6">GND</text>
<text x="193.7" y="49.6">GND BME280</text>
<text x="36.1" y="57">3.3V</text>
<text x="99.7" y="57.2">SDA</text>
<text x="99.7" y="59.8">SCL</text>
<text x="119.9" y="57">3.3V</text>
<text x="187.1" y="56">BME280 is configured to I2C mode</text>
<text x="242" y="62.3">GND</text>
<text x="180" y="68.9">VCC</text>
<text x="197.8" y="68.9">VCC</text>
<text x="215.5" y="68.9">VCC</text>
<text x="251.1" y="68.9">VCC</text>
<text x="258.5" y="71.8">JP5</text>
<text x="35.9" y="77">GND</text>
<text x="184.8" y="74.4">JP1</text>
<text x="202.6" y="74.4">JP2</text>
<text x="220.4" y="74.4">JP3</text>
<text x="234.3" y="72.5">D7</text>
<text x="238.2" y="74.4">JP4</text>
<text x="254.7" y="75">D5</text>
<text x="66.4" y="82.1">GND</text>
<text x="168.3" y="82.6">T1</text>
<text x="168.3" y="85.2">MMBT2222</text>
<text x="181.6" y="85.2">A</text>
<text x="203.9" y="87.7">A1</text>
<text x="221.6" y="87.7">A4</text>
<text x="239.4" y="87.7">A3</text>
<text x="249.6" y="87.7">GND</text>
<text x="258.5" y="89.6">JP6</text>
<text x="96.8" y="94.8">GND</text>
<text x="119.7" y="94.8">GND</text>
<text x="158.2" y="90.2">D6</text>
<text x="248.6" y="91.8">VCC</text>
<text x="254.7" y="95.3">D2</text>
<text x="254.7" y="92.8">D3</text>
<text x="178.5" y="108">GND</text>
<text x="196.2" y="108">GND</text>
<text x="214" y="108">GND</text>
<text x="231.8" y="108">GND</text>
<text x="247" y="108">GND</text>
<text x="192.6" y="114.6">3.3V</text>
<text x="200.3" y="114.6">3.3V</text>
<text x="207.9" y="114.6">VCC</text>
<text x="243.4" y="114.6">3.3V</text>
<text x="251.1" y="114.6">3.3V</text>
<text x="258.7" y="114.6">VCC</text>
<text x="32.7" y="134.9">VCC</text>
<text x="46.1" y="137">U4</text>
<text x="82" y="133.4">GND</text>
<text x="125.1" y="133.4">VCC</text>
<text x="183.6" y="133.4">SDA</text>
<text x="212.8" y="133.4">D2</text>
<text x="234.3" y="133.4">SCL</text>
<text x="263.5" y="133.4">D3</text>
<text x="82" y="143.6">A1N</text>
<text x="125.1" y="138.5">D8</text>
<text x="125.1" y="143.6">REF</text>
<text x="125.1" y="141">COMP</text>
<text x="192.4" y="142.8">SV1</text>
<text x="261.6" y="143.3" transform="rotate(-90 261.6 143.3)">H1</text>
<text x="45.5" y="146.9">PIR</text>
<text x="82" y="146.1">A1O</text>
<text x="82" y="148.6">A2P</text>
<text x="125.1" y="146.1">A2</text>
<text x="125.1" y="148.6">A2N</text>
<text x="183.6" y="148.6">GND</text>
<text x="183.6" y="146.1">GND</text>
<text x="203.8" y="148.6">3.3V</text>
<text x="203.9" y="146.1">VCC</text>
<text x="183.6" y="151.2">A1</text>
<text x="183.6" y="153.7">A2</text>
<text x="203.9" y="151.2">D5</text>
<text x="203.9" y="153.7">D6</text>
<text x="253.6" y="150.2">VCC</text>
<text x="31.2" y="161.3">GND</text>
<text x="51.5" y="161.3">GNDGND</text>
<text x="66.7" y="161.3">GND</text>
<text x="79.4" y="161.3">A1N</text>
<text x="94.7" y="161.3">A1O</text>
<text x="107.4" y="161.3">A2P</text>
<text x="122.6" y="161.3">A2N</text>
<text x="137.8" y="161.3">A2O</text>
<text x="150.5" y="156.3">REF</text>
<text x="158.2" y="156.3">COMP</text>
<text x="183.6" y="161.3">D2</text>
<text x="183.6" y="156.3">A3</text>
<text x="183.6" y="158.8">A4</text>
<text x="203.9" y="161.3">D3</text>
<text x="203.9" y="158.8">D8</text>
<text x="203.9" y="156.3">D7</text>
<text x="254.7" y="158.8">A1</text>
<text x="270.1" y="158.2">H2</text>
<text x="183.6" y="163.9">D0</text>
<text x="203.9" y="163.9">D1</text>
<text x="252.1" y="169">GND GND</text>
<text x="41.3" y="184.2">GND</text>
</g>
<g font-size="2.8" fill="#800000">
<text x="175.9" y="161.3">SDA</text>
<text x="211.5" y="161.3">SCL</text>
<text x="175.9" y="163.9">Tx</text>
<text x="211.5" y="163.9">Rx</text>
</g>
<g font-size="2.4" fill="#808080">
<text x="199.7" y="31.5">8</text>
<text x="203.7" y="32.6">VDD</text>
<text x="218.7" y="32.6">CS</text>
<text x="224.5" y="31.5">2</text>
<text x="199.7" y="36.6">6</text>
<text x="203.7" y="37.7">VDDIO</text>
<text x="212.2" y="40.2">SCK/SCL</text>
<text x="212.8" y="37.7">SDI/SDA</text>
<text x="224.5" y="36.6">3</text>
<text x="224.5" y="39.1">4</text>
<text x="197.7" y="44.2">1*2</text>
<text x="203.7" y="45.3">GND</text>
<text x="211.6" y="45.3">SDO/ADR</text>
<text x="224.5" y="44.2">5</text>
<text x="72.8" y="56.9">6</text>
<text x="76.7" y="58">VDD</text>
<text x="87.7" y="58">SDA</text>
<text x="95" y="59.4">10</text>
<text x="95" y="56.9">9</text>
<text x="72.8" y="62">2</text>
<text x="76.7" y="63.1">RESET WAKE</text>
<text x="87.9" y="60.5">SCL</text>
<text x="88.6" y="65.6">INT</text>
<text x="95" y="64.5">3</text>
<text x="95" y="62">7</text>
<text x="72.8" y="69.6">4</text>
<text x="72.8" y="67">5</text>
<text x="76.7" y="70.7">PWM</text>
<text x="76.7" y="68.1">SENSE</text>
<text x="87.7" y="70.7">AUX</text>
<text x="95" y="69.6">8</text>
<text x="71" y="74.6">EP</text>
<text x="76.7" y="75.8">GND</text>
<text x="85.9" y="75.8">ADDR</text>
<text x="95" y="74.6">1</text>
<text x="187.6" y="77.2">1</text>
<text x="205.4" y="77.2">1</text>
<text x="223.2" y="77.2">1</text>
<text x="240.9" y="77.2">1</text>
<text x="261.3" y="74.6">1</text>
<text x="261.3" y="77.2">2</text>
<text x="187.6" y="79.7">2</text>
<text x="205.4" y="79.7">2</text>
<text x="223.2" y="79.7">2</text>
<text x="240.9" y="79.7">2</text>
<text x="261.3" y="79.7">3</text>
<text x="261.3" y="92.4">1</text>
<text x="261.3" y="95">2</text>
<text x="261.3" y="97.5">3</text>
<text x="261.3" y="100">4</text>
<text x="198.4" y="130.5" transform="rotate(-90 198.4 130.5)">1</text>
<text x="249.2" y="130.5" transform="rotate(-90 249.2 130.5)">1</text>
<text x="94.5" y="134.2">GND</text>
<text x="94.5" y="136.7">NC</text>
<text x="107.8" y="136.7">T_OUT</text>
<text x="110.4" y="134.2">VDD</text>
<text x="197.2" y="133.1">2</text>
<text x="204.2" y="133.1">3</text>
<text x="248" y="133.1">2</text>
<text x="255" y="133.1">3</text>
<text x="49.3" y="138.1">D</text>
<text x="49.3" y="140.7">S</text>
<text x="49.3" y="143.2">G</text>
<text x="94.5" y="139.2">DRAIN</text>
<text x="94.5" y="141.8">A1P_IN</text>
<text x="105" y="141.8">COMP_IN</text>
<text x="107.6" y="139.2">D_OUT</text>
<text x="94.5" y="144.3">A1N_IN</text>
<text x="94.5" y="146.9">A1_OUT</text>
<text x="94.5" y="149.4">A2P_DI</text>
<text x="104.7" y="144.3">REF_OUT</text>
<text x="106.5" y="146.9">A2_OUT</text>
<text x="107.4" y="149.4">A2N_IN</text>
<text x="189" y="148.3">14</text>
<text x="189" y="145.7">16</text>
<text x="201.1" y="148.3">13</text>
<text x="201.1" y="145.7">15</text>
<text x="189" y="153.4">10</text>
<text x="189" y="150.8">12</text>
<text x="190.1" y="155.9">8</text>
<text x="201.1" y="155.9">7</text>
<text x="201.1" y="153.4">9</text>
<text x="201.1" y="150.8">11</text>
<text x="190.1" y="161">4</text>
<text x="190.1" y="158.4">6</text>
<text x="201.1" y="161">3</text>
<text x="201.1" y="158.4">5</text>
<text x="190.1" y="163.5">2</text>
<text x="201.1" y="163.5">1</text>
</g>
<g font-size="2" fill="#808080">
<text x="74.3" y="47.7">VDD Range: 1.8-3.3V</text>
<text x="248" y="47.3">ADR2 sets the I2C address</text>
<text x="74.3" y="49.6">Max Current: 14mA (estimate)</text>
<text x="248" y="49.2">of the BME280.</text>
<text x="248" y="51.1">Open (Default) - 0x77</text>
<text x="248" y="53">Closed - 0x76</text>
<text x="125.1" y="82.3">address of the CCS811.</text>
<text x="125.1" y="80.4">ADR1 sets the I2C</text>
<text x="125.1" y="84.2">Open (Default) - 0x5B</text>
<text x="125.1" y="86.1">Closed - 0x5A</text>
<text x="201.3" y="142.6" transform="rotate(-90 201.3 142.6)">BSS138</text>
<text x="203.2" y="138.4" transform="rotate(-90 203.2 138.4)">Q2</text>
<text x="252.1" y="142.6" transform="rotate(-90 252.1 142.6)">BSS138</text>
<text x="254" y="138.4" transform="rotate(-90 254 138.4)">Q1</text>
<text x="92.1" y="153.7">U1</text>
<text x="109.9" y="153.7">BD9251FV</text>
</g>
</svg>
